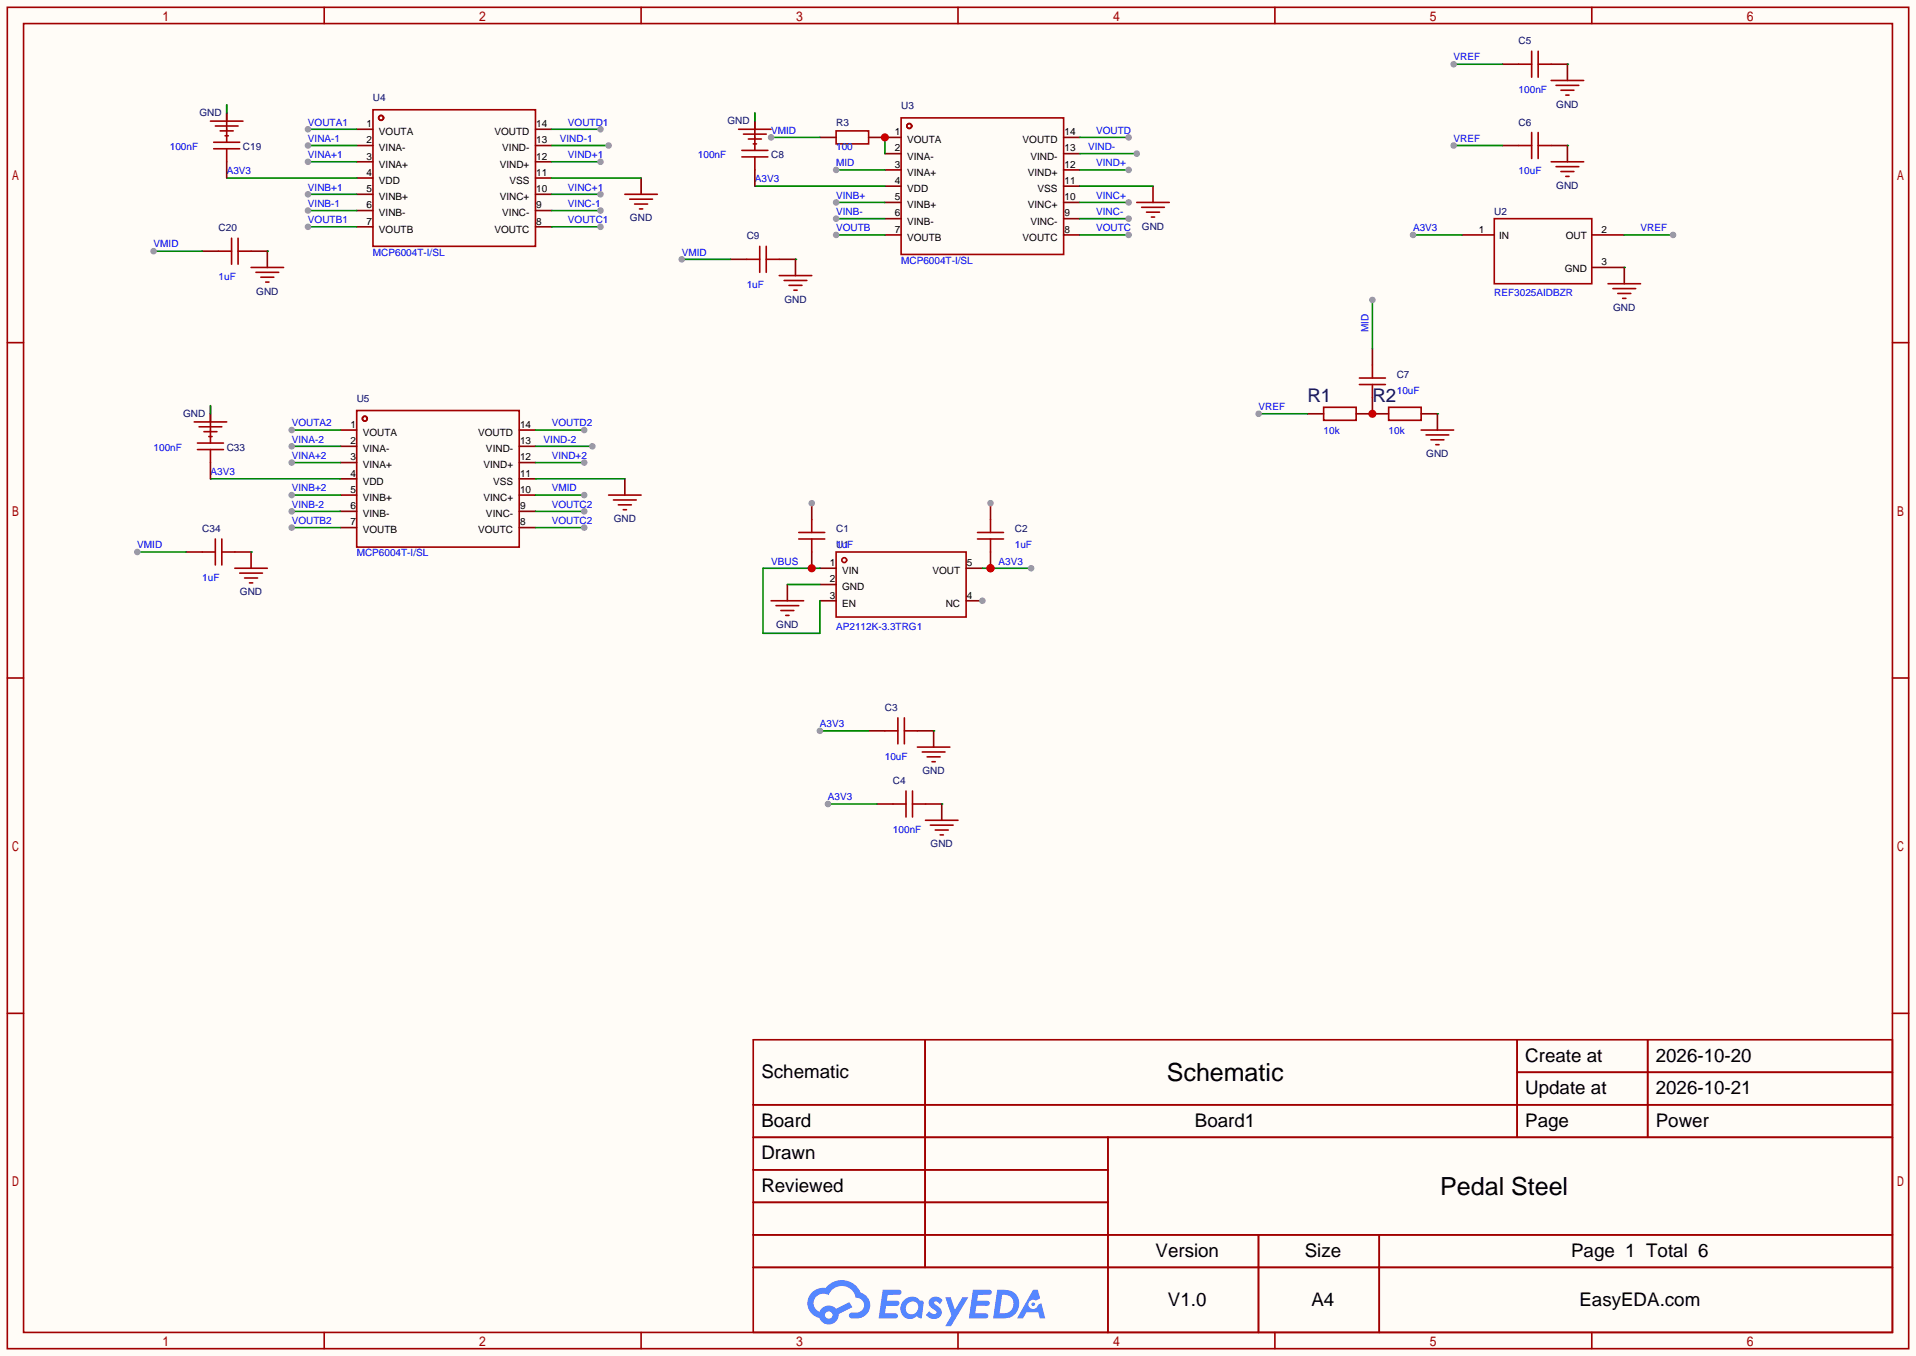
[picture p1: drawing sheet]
<svg xmlns="http://www.w3.org/2000/svg" width="299mm" height="212mm" viewBox="0 0 299 212" stroke-linecap="round" stroke-linejoin="round" font-family="sans-serif">
<path d="M0 0h299.5v211.8h-299.5z" fill="#fffcf7"/>
<g fill="none" stroke="#a10000" stroke-width=".25">
<path d="M1.1 1.1h297.2v209.6h-297.2zM3.7 3.7h292.1v204.5h-292.1zM50.7 1.1v2.6M100.2 1.1v2.6M149.7 1.1v2.6M199.3 1.1v2.6M248.8 1.1v2.6M1.1 53.5h2.6M295.8 53.5h2.5M1.1 105.9h2.6M295.8 105.9h2.5M1.1 158.3h2.6"/>
<path d="M295.8 158.3h2.5M117.7 162.4h178.1v45.8h-178.1zM117.7 172.6h178.1M117.7 177.7h178.1M144.6 162.4v35.6M173.2 177.7v30.5M237.1 162.4v15.3M237.1 167.5h58.7M257.5 162.4v15.3M117.7 182.8h55.5M117.7 192.9h178.1M117.7 187.8h55.5"/>
<path d="M117.7 198h178.1M196.7 192.9v15.3M215.6 192.9v15.3M50.7 208.2v2.5M100.2 208.2v2.5M149.7 208.2v2.5M199.3 208.2v2.5M248.8 208.2v2.5"/>
</g>
<g fill="#5487ff">
<path d="M145.5 202.8a1.3 1.3 0 0 1 1.8 .3l-.4 .6a.54 .54 0 0 0-.9-.2v.1a2.32 2.32 0 0 1 1.2 1.4 1.36 1.36 0 0 1-1.1 1.1 1.36 1.36 0 0 1-1.4-.7l.5-.6a.7 .7 0 0 0 1.2 .3l-.2-.3a1.6 1.6 0 0 1-1-1.6z"/>
<path d="M147.7 202.7h.9l.7 1.9 1.1-1.9h.9l-2.7 4.5h-.9l1-1.7z"/>
<path d="M138 201.5h1.6a1.31 1.31 0 0 1 1.2 .2 .4 .4 0 0 1-.3 .6h-1.8l-.1 .9h1.6a.4 .4 0 0 1 .4 .4 .4 .4 0 0 1-.4 .4h-1.7l-.2 1.2h.8a1.23 1.23 0 0 1 1.2 .2 .39 .39 0 0 1-.3 .6h-2.7z"/>
<path d="M152.1 201.5h1.6a1.32 1.32 0 0 1 1.3 .2 .39 .39 0 0 1-.4 .6h-1.7l-.2 .9h1.7a.4 .4 0 0 1 .3 .4 .4 .4 0 0 1-.4 .4h-1.7l-.2 1.2h.8a1.23 1.23 0 0 1 1.2 .2 .39 .39 0 0 1-.3 .6h-2.7z"/>
<path d="M161.5 201.5h.7l.4 1.3-.7 .4a.75 .75 0 0 0-1.1 .3 .75 .75 0 0 0 .5 1 .75 .75 0 0 0 .9-.6l.6-.3 .6 2.4h-.9l-.2-1h-1.9l-.5 1h-.9z"/>
<path d="M155.9 201.5l-.7 4.5h1.5a2.27 2.27 0 0 0 2.5-1.7 2.27 2.27 0 0 0-1.3-2.7zM156.6 202.3a1.5 1.5 0 0 1 1.8 1.5 1.5 1.5 0 0 1-1.9 1.4h-.3z"/>
<path d="M141.3 203.1a1.62 1.62 0 0 0-.4 2.1 1.62 1.62 0 0 0 2 .7l.4-.3 .3 .3 .5 .1 .3-2.5-.2-.3h-.2a.57 .57 0 0 1-.6-.4 1.73 1.73 0 0 0-2.1 .3zM141.9 203.6a.96 .96 0 0 1 1.5 0 .96 .96 0 0 1-.3 1.5 .95 .95 0 0 1-1.4-.1 .95 .95 0 0 1 .2-1.4z"/>
<path d="M126.9 201.9a2.37 2.37 0 0 0 1.2 4 1.54 1.54 0 0 0 1.7 1 1.54 1.54 0 0 0 1.3-1.6l2.1-1.1-.5-.8-2 1.1a1.57 1.57 0 0 0-2.6 .4 1.5 1.5 0 0 1-.8-2.1 1.5 1.5 0 0 1 2.2-.5 2.23 2.23 0 0 1 2.3-1.4 2.23 2.23 0 0 1 2 1.8 1.16 1.16 0 0 1 1.2 1.1 1.16 1.16 0 0 1-1 1.3h-.7a.47 .47 0 0 0-.6 .3 .47 .47 0 0 0 .4 .6 2.23 2.23 0 0 0 2.3-.7 2.23 2.23 0 0 0 .4-2.3 2.16 2.16 0 0 0-1.3-1.1 3.2 3.2 0 0 0-5.4-.7h-.4a2.55 2.55 0 0 0-1.8 .7zM129 205.4a.58 .58 0 0 1 1.1 0 .58 .58 0 0 1-1.1 0z"/>
<circle cx="161.5" cy="203.8" r=".28"/>
</g>
<g fill="none" stroke="#a10000" stroke-width=".25">
<path d="M130.7 86.2h20.3v10.2h-20.3z"/>
<circle cx="132" cy="87.5" r=".38"/>
</g>
<path d="M128.1 88.8h2.6M128.1 91.3h2.6M128.1 93.9h2.6M151 93.9h2.5" fill="none" stroke="#870000" stroke-width=".25"/>
<circle cx="153.5" cy="93.9" r=".51" fill="#999"/>
<path d="M123.1 91.3v2.6M151 88.8h2.5" fill="none" stroke="#870000" stroke-width=".25"/>
<path d="M120.5 93.9h5.1M121.3 94.6h3.5M122 95.4h2.1M122.8 96.1h.5" fill="none" stroke="#a10000" stroke-width=".25"/>
<path d="M123.1 91.3h5M128.1 88.8h-8.8v10.1h8.8v-5M153.5 88.8h7.7" fill="none" stroke="#008700" stroke-width=".25"/>
<circle cx="154.8" cy="88.8" r=".63" fill="#c00"/>
<circle cx="161.2" cy="88.8" r=".51" fill="#999"/>
<path d="M126.9 78.6v2.6" fill="none" stroke="#870000" stroke-width=".25"/>
<circle cx="126.9" cy="78.6" r=".51" fill="#999"/>
<path d="M126.9 86.2v2.6" fill="none" stroke="#870000" stroke-width=".25"/>
<circle cx="126.9" cy="88.8" r=".63" fill="#c00"/>
<path d="M124.8 83.2h4.1M124.8 84.2h4.1M126.9 81.2v2M126.9 84.2v2" fill="none" stroke="#a10000" stroke-width=".25"/>
<path d="M154.8 78.6v2.6" fill="none" stroke="#870000" stroke-width=".25"/>
<circle cx="154.8" cy="78.6" r=".51" fill="#999"/>
<path d="M154.8 86.2v2.6" fill="none" stroke="#870000" stroke-width=".25"/>
<circle cx="154.8" cy="88.8" r=".63" fill="#c00"/>
<path d="M152.8 83.2h4M152.8 84.2h4M154.8 81.2v2M154.8 84.2v2M138.3 114.2h2M140.3 112.1v4.1M141.4 112.1v4.1M141.4 114.2h2M139.6 125.6h2M141.6 123.6v4M142.6 123.6v4M142.6 125.6h2.1" fill="none" stroke="#a10000" stroke-width=".25"/>
<path d="M135.8 114.2h2.5M143.4 114.2h2.5M137 125.6h2.6M144.7 125.6h2.5" fill="none" stroke="#870000" stroke-width=".25"/>
<path d="M128.1 114.2h7.7" fill="none" stroke="#008700" stroke-width=".25"/>
<circle cx="128.1" cy="114.2" r=".51" fill="#999"/>
<path d="M129.4 125.6h7.6" fill="none" stroke="#008700" stroke-width=".25"/>
<circle cx="129.4" cy="125.6" r=".51" fill="#999"/>
<path d="M228.5 36.7h5.1M248.8 36.7h5.1M248.8 41.8h5.1M145.9 114.2v2.5M147.2 125.6v2.5" fill="none" stroke="#870000" stroke-width=".25"/>
<path d="M233.6 34.2h15.2v10.1h-15.2zM143.4 116.7h5.1M144.1 117.5h3.6M144.9 118.2h2M145.7 119h.5M144.7 128.1h5M145.4 128.9h3.6M146.2 129.7h2M146.9 130.4h.5" fill="none" stroke="#a10000" stroke-width=".25"/>
<path d="M220.9 36.7h7.6M145.9 114.2h.1M147.2 125.6h.1" fill="none" stroke="#008700" stroke-width=".25"/>
<circle cx="220.9" cy="36.7" r=".51" fill="#999"/>
<path d="M253.9 36.7h7.6" fill="none" stroke="#008700" stroke-width=".25"/>
<circle cx="261.5" cy="36.7" r=".51" fill="#999"/>
<path d="M234.8 10h2.6M242.4 10h2.6M234.8 22.7h2.6M242.4 22.7h2.6M253.9 41.8v2.5" fill="none" stroke="#870000" stroke-width=".25"/>
<path d="M237.4 10h2M239.4 8v4.1M240.4 8v4.1M240.4 10h2M237.4 22.7h2M239.4 20.7v4.1M240.4 20.7v4.1M240.4 22.7h2M251.3 44.3h5.1M252.1 45.1h3.6M252.9 45.8h2M253.6 46.6h.5" fill="none" stroke="#a10000" stroke-width=".25"/>
<path d="M227.2 10h7.6M253.9 41.8h.1" fill="none" stroke="#008700" stroke-width=".25"/>
<circle cx="227.2" cy="10" r=".51" fill="#999"/>
<path d="M227.2 22.7h7.6" fill="none" stroke="#008700" stroke-width=".25"/>
<circle cx="227.2" cy="22.7" r=".51" fill="#999"/>
<path d="M245 10v2.6M245 22.7v2.6M204.3 64.6h2.6M212 64.6h5M222.1 64.6h2.6" fill="none" stroke="#870000" stroke-width=".25"/>
<path d="M242.4 12.6h5.1M243.2 13.3h3.6M244 14.1h2M244.7 14.9h.5M242.4 25.3h5.1M243.2 26h3.6M244 26.8h2M244.7 27.6h.5M206.9 63.6h5.1v2.1h-5.1zM217 63.6h5.1v2.1h-5.1z" fill="none" stroke="#a10000" stroke-width=".25"/>
<path d="M245 10h.1M245 22.7h.1M196.7 64.6h7.6M214.5 64.6h.1" fill="none" stroke="#008700" stroke-width=".25"/>
<circle cx="196.7" cy="64.6" r=".51" fill="#999"/>
<path d="M214.5 54.5v2.5M214.5 62.1v2.5M224.7 64.6v2.6" fill="none" stroke="#870000" stroke-width=".25"/>
<path d="M222.1 67.2h5.1M222.9 67.9h3.5M223.6 68.7h2.1M224.4 69.5h.5" fill="none" stroke="#a10000" stroke-width=".25"/>
<path d="M224.7 64.6h.1" fill="none" stroke="#008700" stroke-width=".25"/>
<circle cx="214.5" cy="64.6" r=".63" fill="#c00"/>
<g fill="none" stroke="#a10000" stroke-width=".25">
<path d="M32.9 18.9h5.1M33.7 19.7h3.5M58.3 17.1h25.4v21.4h-25.4zM140.8 18.4h25.4v21.4h-25.4zM33.4 22.2h4.1M33.4 23.2h4.1M34.4 20.4h2M35.2 21.2h.5M35.4 20.2v2M35.4 23.2v2.1M97.7 30.4h5M98.4 31.1h3.6"/>
<path d="M99.2 31.9h2M99.9 32.6h.6M115.4 20.2h5.1M116 23.5h4M116 24.5h4M116.2 21h3.6M117 21.7h2M117.7 22.5h.5M118 21.5v2M118 24.5v2M177.7 31.6h5.1M178.4 32.4h3.6"/>
<path d="M179.2 33.1h2M180 33.9h.5M212.5 59.1h4M214.5 57v2.1M30.4 65.9h5M30.9 69.2h4M30.9 70.2h4M31.1 66.7h3.6M31.9 67.4h2M32.6 68.2h.5M32.9 67.2v2M32.9 70.2v2.1"/>
<path d="M55.8 64.1h25.4v21.4h-25.4zM95.1 77.3h5.1M95.9 78.1h3.5M96.6 78.9h2.1M97.4 79.6h.5M212.5 60.1h4M214.5 60.1v2"/>
<circle cx="59.6" cy="18.4" r=".38"/>
<circle cx="142.1" cy="19.7" r=".38"/>
<circle cx="57" cy="65.4" r=".38"/>
</g>
<g fill="none" stroke="#870000" stroke-width=".25">
<path d="M35.4 16.4v3.8M118 17.7v3.8M35.4 25.3v2.5M55.8 20.2h2.5M55.8 22.7h2.5M55.8 25.3h2.5M55.8 27.8h2.5M55.8 30.4h2.5M55.8 32.9h2.5M55.8 35.4h2.5M83.7 20.2h2.5M83.7 22.7h2.5"/>
<path d="M83.7 25.3h2.5M83.7 27.8h2.5M83.7 30.4h2.5M83.7 32.9h2.5M83.7 35.4h2.5M100.2 27.8v2.6M118 26.5v2.6M138.3 21.5h2.5M138.3 24h2.5M138.3 26.5h2.5M138.3 29.1h2.5M138.3 31.6h2.5"/>
<path d="M138.3 34.2h2.5M138.3 36.7h2.5M166.2 21.5h2.6M166.2 24h2.6M166.2 26.5h2.6M166.2 29.1h2.6M166.2 31.6h2.6M166.2 34.2h2.6M166.2 36.7h2.6M180.2 29.1v2.5M32.9 63.4v3.8M32.9 72.3v2.5"/>
<path d="M53.2 67.2h2.6M53.2 69.7h2.6M53.2 72.3h2.6M53.2 74.8h2.6M53.2 77.3h2.6M53.2 79.9h2.6M81.2 67.2h2.5M81.2 69.7h2.5M81.2 72.3h2.5M81.2 74.8h2.5M81.2 77.3h2.5M81.2 79.9h2.5"/>
<path d="M97.7 74.8v2.5M53.2 82.4h2.6M81.2 82.4h2.5"/>
</g>
<path d="M35.4 16.4v1.3M118 17.7v1.2M35.4 27.8h20.4M86.2 27.8h14M118 29.1h20.3M168.8 29.1h11.4M214.5 46.9v7.6M32.9 74.8h20.3M32.9 63.4v1.2M83.7 74.8h14" fill="none" stroke="#008700" stroke-width=".25"/>
<circle cx="214.5" cy="46.9" r=".51" fill="#999"/>
<path d="M130.7 26.5h7.6" fill="none" stroke="#008700" stroke-width=".25"/>
<circle cx="130.7" cy="26.5" r=".51" fill="#999"/>
<path d="M138.3 21.5v2.5" fill="none" stroke="#008700" stroke-width=".25"/>
<path d="M130.7 20.4h5.1v2.1h-5.1z" fill="none" stroke="#a10000" stroke-width=".25"/>
<path d="M135.8 21.5h2.5" fill="none" stroke="#870000" stroke-width=".25"/>
<circle cx="138.3" cy="21.5" r=".63" fill="#c00"/>
<path d="M128.1 21.5h2.6" fill="none" stroke="#870000" stroke-width=".25"/>
<path d="M120.5 21.5h7.6" fill="none" stroke="#008700" stroke-width=".25"/>
<circle cx="120.5" cy="21.5" r=".51" fill="#999"/>
<path d="M31.6 39.2h2.6M39.2 39.2h2.6v2.6M114.2 40.5h2.5M121.8 40.5h2.5v2.6M29.1 86.2h2.5M36.7 86.2h2.5v2.6" fill="none" stroke="#870000" stroke-width=".25"/>
<g fill="none" stroke="#a10000" stroke-width=".25">
<path d="M34.2 39.2h2M36.2 37.2v4.1M37.2 37.2v4.1M37.2 39.2h2M118.7 38.5v4M119.8 38.5v4M39.2 41.8h5.1M40 42.5h3.6M40.8 43.3h2M41.5 44.1h.5M116.7 40.5h2M119.8 40.5h2"/>
<path d="M121.8 43.1h5.1M122.6 43.8h3.5M123.3 44.6h2M124.1 45.3h.5M31.6 86.2h2.1M33.7 84.2v4.1M34.7 84.2v4.1M34.7 86.2h2M36.7 88.8h5.1M37.5 89.5h3.5M38.2 90.3h2.1M39 91.1h.5"/>
</g>
<path d="M41.8 39.2h.1M124.3 40.5h.1M21.5 86.2h7.6M39.2 86.2h.1" fill="none" stroke="#008700" stroke-width=".25"/>
<circle cx="21.5" cy="86.2" r=".51" fill="#999"/>
<path d="M24 39.2h7.6" fill="none" stroke="#008700" stroke-width=".25"/>
<circle cx="24" cy="39.2" r=".51" fill="#999"/>
<path d="M106.6 40.5h7.6" fill="none" stroke="#008700" stroke-width=".25"/>
<circle cx="106.6" cy="40.5" r=".51" fill="#999"/>
<path d="M45.6 82.4h7.6" fill="none" stroke="#008700" stroke-width=".25"/>
<circle cx="45.6" cy="82.4" r=".51" fill="#999"/>
<path d="M48.1 35.4h7.7" fill="none" stroke="#008700" stroke-width=".25"/>
<circle cx="48.1" cy="35.4" r=".51" fill="#999"/>
<path d="M130.7 36.7h7.6" fill="none" stroke="#008700" stroke-width=".25"/>
<circle cx="130.7" cy="36.7" r=".51" fill="#999"/>
<path d="M45.6 77.3h7.6" fill="none" stroke="#008700" stroke-width=".25"/>
<circle cx="45.6" cy="77.3" r=".51" fill="#999"/>
<path d="M83.7 69.7h8.9" fill="none" stroke="#008700" stroke-width=".25"/>
<circle cx="92.6" cy="69.7" r=".51" fill="#999"/>
<path d="M83.7 79.9h7.6" fill="none" stroke="#008700" stroke-width=".25"/>
<circle cx="91.3" cy="79.9" r=".51" fill="#999"/>
<path d="M86.2 32.9h7.7" fill="none" stroke="#008700" stroke-width=".25"/>
<circle cx="93.9" cy="32.9" r=".51" fill="#999"/>
<path d="M48.1 30.4h7.7" fill="none" stroke="#008700" stroke-width=".25"/>
<circle cx="48.1" cy="30.4" r=".51" fill="#999"/>
<path d="M86.2 22.7h8.9" fill="none" stroke="#008700" stroke-width=".25"/>
<circle cx="95.1" cy="22.7" r=".51" fill="#999"/>
<path d="M168.8 34.2h7.6" fill="none" stroke="#008700" stroke-width=".25"/>
<circle cx="176.4" cy="34.2" r=".51" fill="#999"/>
<path d="M168.8 24h8.9" fill="none" stroke="#008700" stroke-width=".25"/>
<circle cx="177.7" cy="24" r=".51" fill="#999"/>
<path d="M130.7 31.6h7.6" fill="none" stroke="#008700" stroke-width=".25"/>
<circle cx="130.7" cy="31.6" r=".51" fill="#999"/>
<path d="M45.6 79.9h7.6" fill="none" stroke="#008700" stroke-width=".25"/>
<circle cx="45.6" cy="79.9" r=".51" fill="#999"/>
<path d="M48.1 32.9h7.7" fill="none" stroke="#008700" stroke-width=".25"/>
<circle cx="48.1" cy="32.9" r=".51" fill="#999"/>
<path d="M130.7 34.2h7.6" fill="none" stroke="#008700" stroke-width=".25"/>
<circle cx="130.7" cy="34.2" r=".51" fill="#999"/>
<path d="M83.7 72.3h7.6" fill="none" stroke="#008700" stroke-width=".25"/>
<circle cx="91.3" cy="72.3" r=".51" fill="#999"/>
<path d="M86.2 25.3h7.7" fill="none" stroke="#008700" stroke-width=".25"/>
<circle cx="93.9" cy="25.3" r=".51" fill="#999"/>
<path d="M168.8 26.5h7.6" fill="none" stroke="#008700" stroke-width=".25"/>
<circle cx="176.4" cy="26.5" r=".51" fill="#999"/>
<path d="M83.7 77.3h7.6" fill="none" stroke="#008700" stroke-width=".25"/>
<circle cx="91.3" cy="77.3" r=".51" fill="#999"/>
<path d="M86.2 30.4h7.7" fill="none" stroke="#008700" stroke-width=".25"/>
<circle cx="93.9" cy="30.4" r=".51" fill="#999"/>
<path d="M168.8 31.6h7.6" fill="none" stroke="#008700" stroke-width=".25"/>
<circle cx="176.4" cy="31.6" r=".51" fill="#999"/>
<path d="M83.7 82.4h7.6" fill="none" stroke="#008700" stroke-width=".25"/>
<circle cx="91.3" cy="82.4" r=".51" fill="#999"/>
<path d="M86.2 35.4h7.7" fill="none" stroke="#008700" stroke-width=".25"/>
<circle cx="93.9" cy="35.4" r=".51" fill="#999"/>
<path d="M168.8 36.7h7.6" fill="none" stroke="#008700" stroke-width=".25"/>
<circle cx="176.4" cy="36.7" r=".51" fill="#999"/>
<path d="M83.7 67.2h7.6" fill="none" stroke="#008700" stroke-width=".25"/>
<circle cx="91.3" cy="67.2" r=".51" fill="#999"/>
<path d="M86.2 20.2h7.7" fill="none" stroke="#008700" stroke-width=".25"/>
<circle cx="93.9" cy="20.2" r=".51" fill="#999"/>
<path d="M168.8 21.5h7.6" fill="none" stroke="#008700" stroke-width=".25"/>
<circle cx="176.4" cy="21.5" r=".51" fill="#999"/>
<path d="M45.6 67.2h7.6" fill="none" stroke="#008700" stroke-width=".25"/>
<circle cx="45.6" cy="67.2" r=".51" fill="#999"/>
<path d="M48.1 20.2h7.7" fill="none" stroke="#008700" stroke-width=".25"/>
<circle cx="48.1" cy="20.2" r=".51" fill="#999"/>
<path d="M45.6 69.7h7.6" fill="none" stroke="#008700" stroke-width=".25"/>
<circle cx="45.6" cy="69.7" r=".51" fill="#999"/>
<path d="M48.1 22.7h7.7" fill="none" stroke="#008700" stroke-width=".25"/>
<circle cx="48.1" cy="22.7" r=".51" fill="#999"/>
<path d="M45.6 72.3h7.6" fill="none" stroke="#008700" stroke-width=".25"/>
<circle cx="45.6" cy="72.3" r=".51" fill="#999"/>
<path d="M48.1 25.3h7.7" fill="none" stroke="#008700" stroke-width=".25"/>
<circle cx="48.1" cy="25.3" r=".51" fill="#999"/>
<g font-size="3.9">
<text x="182.4" y="168.9">Schematic</text>
<text x="225.1" y="186.7">Pedal Steel</text>
</g>
<g font-size="2.9" fill="#000080">
<text x="204.3" y="62.8">R1</text>
<text x="214.5" y="62.8">R2</text>
</g>
<g font-size="2.9">
<text x="238.4" y="165.9">Create at</text>
<text x="258.8" y="165.9">2026-10-20</text>
<text x="119" y="168.4">Schematic</text>
<text x="238.4" y="170.9">Update at</text>
<text x="258.8" y="170.9">2026-10-21</text>
<text x="119" y="176">Board</text>
<text x="186.8" y="176">Board1</text>
<text x="238.4" y="176">Page</text>
<text x="258.8" y="176">Power</text>
<text x="119" y="181.1">Drawn</text>
<text x="119" y="186.2">Reviewed</text>
<text x="180.6" y="196.3">Version</text>
<text x="203.9" y="196.3">Size</text>
<text x="245.6" y="196.3">Page 1 Total 6</text>
<text x="182.6" y="204">V1.0</text>
<text x="205" y="204">A4</text>
<text x="246.9" y="204">EasyEDA.com</text>
</g>
<g font-size="1.6" fill="#00f">
<text x="227.2" y="9.4">VREF</text>
<text x="237.4" y="14.5">100nF</text>
<text x="26.5" y="23.4">100nF</text>
<text x="48.1" y="19.6">VOUTA1</text>
<text x="48.1" y="22.1">VINA-1</text>
<text x="87.5" y="22.1">VIND-1</text>
<text x="88.8" y="19.6">VOUTD1</text>
<text x="120.5" y="20.9">VMID</text>
<text x="130.7" y="23.4">100</text>
<text x="170.1" y="23.4">VIND-</text>
<text x="171.3" y="20.9">VOUTD</text>
<text x="227.2" y="22.1">VREF</text>
<text x="35.4" y="27.2">A3V3</text>
<text x="48.1" y="29.8">VINB+1</text>
<text x="48.1" y="24.7">VINA+1</text>
<text x="88.8" y="24.7">VIND+1</text>
<text x="88.8" y="29.8">VINC+1</text>
<text x="109.1" y="24.7">100nF</text>
<text x="118" y="28.5">A3V3</text>
<text x="130.7" y="26">MID</text>
<text x="171.3" y="26">VIND+</text>
<text x="237.4" y="27.2">10uF</text>
<text x="48.1" y="34.8">VOUTB1</text>
<text x="48.1" y="32.3">VINB-1</text>
<text x="88.8" y="32.3">VINC-1</text>
<text x="88.8" y="34.8">VOUTC1</text>
<text x="130.7" y="31">VINB+</text>
<text x="130.7" y="33.6">VINB-</text>
<text x="171.3" y="33.6">VINC-</text>
<text x="171.3" y="31">VINC+</text>
<text x="24" y="38.7">VMID</text>
<text x="58.3" y="39.9">MCP6004T-I/SL</text>
<text x="106.6" y="39.9">VMID</text>
<text x="130.7" y="36.1">VOUTB</text>
<text x="140.8" y="41.2">MCP6004T-I/SL</text>
<text x="171.3" y="36.1">VOUTC</text>
<text x="220.9" y="36.1">A3V3</text>
<text x="256.4" y="36.1">VREF</text>
<text x="34.2" y="43.7">1uF</text>
<text x="116.7" y="45">1uF</text>
<text x="233.6" y="46.3">REF3025AIDBZR</text>
<text x="213.9" y="51.9" transform="rotate(-90 213.9 51.9)">MID</text>
<text x="196.7" y="64.1">VREF</text>
<text x="218.3" y="61.5">10uF</text>
<text x="24" y="70.4">100nF</text>
<text x="45.6" y="66.6">VOUTA2</text>
<text x="45.6" y="69.1">VINA-2</text>
<text x="45.6" y="71.7">VINA+2</text>
<text x="85" y="69.1">VIND-2</text>
<text x="86.2" y="71.7">VIND+2</text>
<text x="86.2" y="66.6">VOUTD2</text>
<text x="206.9" y="67.9">10k</text>
<text x="217" y="67.9">10k</text>
<text x="32.9" y="74.2">A3V3</text>
<text x="45.6" y="76.8">VINB+2</text>
<text x="86.2" y="76.8">VMID</text>
<text x="45.6" y="81.8">VOUTB2</text>
<text x="45.6" y="79.3">VINB-2</text>
<text x="86.2" y="79.3">VOUTC2</text>
<text x="86.2" y="81.8">VOUTC2</text>
<text x="21.5" y="85.6">VMID</text>
<text x="55.8" y="86.9">MCP6004T-I/SL</text>
<text x="120.5" y="88.2">VBUS</text>
<text x="130.7" y="85.6">1uF</text>
<text x="156.1" y="88.2">A3V3</text>
<text x="158.6" y="85.6">1uF</text>
<text x="31.6" y="90.7">1uF</text>
<text x="130.7" y="98.3">AP2112K-3.3TRG1</text>
<text x="128.1" y="113.6">A3V3</text>
<text x="138.3" y="118.7">10uF</text>
<text x="129.4" y="125">A3V3</text>
<text x="139.6" y="130.1">100nF</text>
</g>
<g font-size="1.6" fill="#000080">
<text x="237.4" y="6.9">C5</text>
<text x="58.3" y="15.8">U4</text>
<text x="140.8" y="17.1">U3</text>
<text x="243.2" y="16.8">GND</text>
<text x="31.2" y="18.1">GND</text>
<text x="38" y="23.4">C19</text>
<text x="113.7" y="19.4">GND</text>
<text x="130.7" y="19.6">R3</text>
<text x="237.4" y="19.6">C6</text>
<text x="120.5" y="24.7">C8</text>
<text x="243.2" y="29.5">GND</text>
<text x="98.5" y="34.6">GND</text>
<text x="178.5" y="35.9">GND</text>
<text x="233.6" y="33.6">U2</text>
<text x="34.2" y="36.1">C20</text>
<text x="116.7" y="37.4">C9</text>
<text x="40" y="46">GND</text>
<text x="122.6" y="47.3">GND</text>
<text x="252.1" y="48.6">GND</text>
<text x="218.3" y="59">C7</text>
<text x="28.6" y="65.1">GND</text>
<text x="55.8" y="62.8">U5</text>
<text x="35.4" y="70.4">C33</text>
<text x="222.9" y="71.4">GND</text>
<text x="31.6" y="83.1">C34</text>
<text x="95.9" y="81.6">GND</text>
<text x="130.7" y="83.1">C1</text>
<text x="158.6" y="83.1">C2</text>
<text x="130.7" y="85.6">U1</text>
<text x="37.5" y="93">GND</text>
<text x="121.3" y="98.1">GND</text>
<text x="138.3" y="111">C3</text>
<text x="139.6" y="122.5">C4</text>
<text x="144.2" y="121">GND</text>
<text x="145.5" y="132.4">GND</text>
</g>
<g font-size="1.6">
<text x="57.3" y="19.8">1</text>
<text x="57.3" y="22.4">2</text>
<text x="59.2" y="21.1">VOUTA</text>
<text x="59.2" y="23.7">VINA-</text>
<text x="77.3" y="21.1">VOUTD</text>
<text x="78.5" y="23.7">VIND-</text>
<text x="83.8" y="22.4">13</text>
<text x="83.8" y="19.8">14</text>
<text x="139.8" y="21.1">1</text>
<text x="139.8" y="23.7">2</text>
<text x="141.8" y="22.4">VOUTA</text>
<text x="159.8" y="22.4">VOUTD</text>
<text x="166.4" y="23.7">13</text>
<text x="166.4" y="21.1">14</text>
<text x="57.3" y="24.9">3</text>
<text x="57.3" y="27.5">4</text>
<text x="59.2" y="26.2">VINA+</text>
<text x="59.2" y="28.7">VDD</text>
<text x="78.1" y="26.2">VIND+</text>
<text x="79.6" y="28.7">VSS</text>
<text x="83.8" y="27.5">11</text>
<text x="83.8" y="24.9">12</text>
<text x="139.8" y="26.2">3</text>
<text x="139.8" y="28.7">4</text>
<text x="141.8" y="24.9">VINA-</text>
<text x="141.8" y="27.5">VINA+</text>
<text x="160.7" y="27.5">VIND+</text>
<text x="161.1" y="24.9">VIND-</text>
<text x="166.4" y="28.7">11</text>
<text x="166.4" y="26.2">12</text>
<text x="57.3" y="30">5</text>
<text x="57.3" y="32.5">6</text>
<text x="57.3" y="35.1">7</text>
<text x="59.2" y="31.3">VINB+</text>
<text x="59.2" y="33.8">VINB-</text>
<text x="78.1" y="31.3">VINC+</text>
<text x="78.5" y="33.8">VINC-</text>
<text x="83.8" y="35.1">8</text>
<text x="83.8" y="32.5">9</text>
<text x="83.8" y="30">10</text>
<text x="139.8" y="31.3">5</text>
<text x="139.8" y="33.8">6</text>
<text x="141.8" y="30">VDD</text>
<text x="141.8" y="32.5">VINB+</text>
<text x="141.8" y="35.1">VINB-</text>
<text x="160.7" y="32.5">VINC+</text>
<text x="161.1" y="35.1">VINC-</text>
<text x="162.2" y="30">VSS</text>
<text x="166.4" y="33.8">9</text>
<text x="166.4" y="31.3">10</text>
<text x="59.2" y="36.4">VOUTB</text>
<text x="77.3" y="36.4">VOUTC</text>
<text x="139.8" y="36.4">7</text>
<text x="141.8" y="37.6">VOUTB</text>
<text x="159.8" y="37.6">VOUTC</text>
<text x="166.4" y="36.4">8</text>
<text x="231.2" y="36.4">1</text>
<text x="234.3" y="37.4">IN</text>
<text x="244.7" y="37.4">OUT</text>
<text x="250.3" y="36.4">2</text>
<text x="250.3" y="41.4">3</text>
<text x="244.6" y="42.4">GND</text>
<text x="54.8" y="66.8">1</text>
<text x="54.8" y="69.4">2</text>
<text x="54.8" y="71.9">3</text>
<text x="56.7" y="68.1">VOUTA</text>
<text x="56.7" y="70.6">VINA-</text>
<text x="74.7" y="68.1">VOUTD</text>
<text x="76" y="70.6">VIND-</text>
<text x="81.3" y="71.9">12</text>
<text x="81.3" y="69.4">13</text>
<text x="81.3" y="66.8">14</text>
<text x="54.8" y="74.5">4</text>
<text x="54.8" y="77">5</text>
<text x="56.7" y="73.2">VINA+</text>
<text x="56.7" y="75.7">VDD</text>
<text x="75.6" y="73.2">VIND+</text>
<text x="77.1" y="75.7">VSS</text>
<text x="81.3" y="77">10</text>
<text x="81.3" y="74.5">11</text>
<text x="54.8" y="79.5">6</text>
<text x="54.8" y="82.1">7</text>
<text x="56.7" y="78.3">VINB+</text>
<text x="56.7" y="80.8">VINB-</text>
<text x="56.7" y="83.3">VOUTB</text>
<text x="74.7" y="83.3">VOUTC</text>
<text x="75.6" y="78.3">VINC+</text>
<text x="76" y="80.8">VINC-</text>
<text x="81.3" y="82.1">8</text>
<text x="81.3" y="79.5">9</text>
<text x="129.7" y="88.4">1</text>
<text x="131.6" y="89.7">VIN</text>
<text x="145.7" y="89.7">VOUT</text>
<text x="151.1" y="88.4">5</text>
<text x="129.7" y="91">2</text>
<text x="129.7" y="93.5">3</text>
<text x="131.6" y="92.2">GND</text>
<text x="131.6" y="94.8">EN</text>
<text x="147.8" y="94.8">NC</text>
<text x="151.1" y="93.5">4</text>
</g>
</svg>
